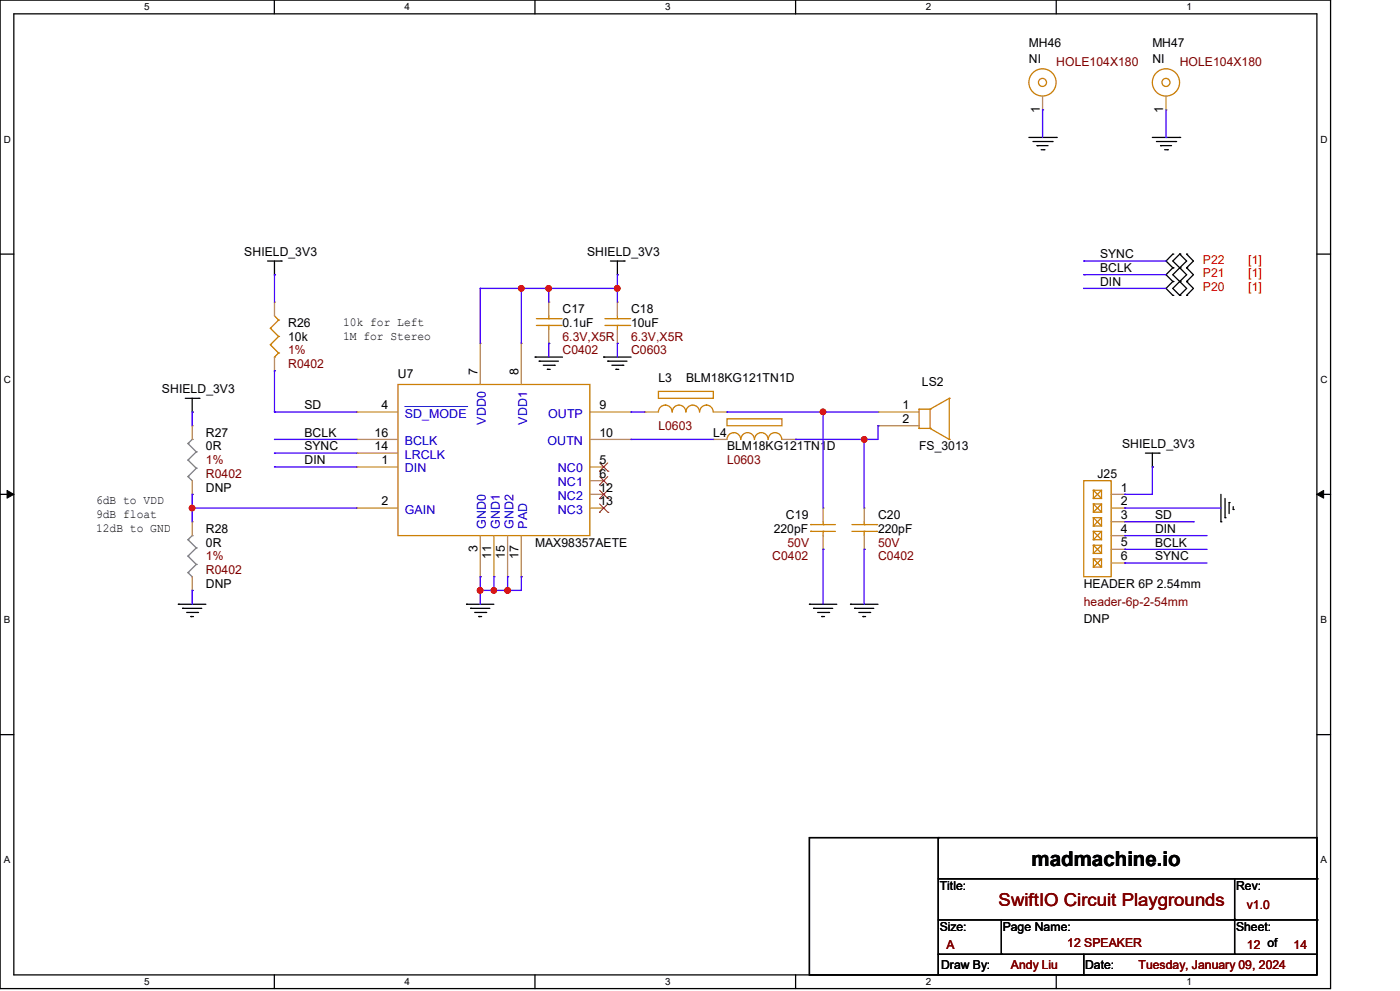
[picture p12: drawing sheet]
<svg xmlns="http://www.w3.org/2000/svg" width="420mm" height="297mm" viewBox="0 0 420 297" stroke-linecap="round" stroke-linejoin="round" font-family="sans-serif">
<path d="M0 0h399.2v296.3h-399.2zM4.1 4.1h391v288.1h-391z" fill="none" stroke="#000" stroke-width=".38"/>
<g fill="#fff">
<path d="M43.2 .5h1.6v3.2h-1.6z"/>
<path d="M43.2 292.6h1.6v3.3h-1.6z"/>
</g>
<path d="M82.3 0v4.1M82.3 292.2v4.1" fill="none" stroke="#000" stroke-width=".38"/>
<g fill="#fff">
<path d="M121.4 .5h1.6v3.2h-1.6z"/>
<path d="M121.4 292.6h1.6v3.3h-1.6z"/>
</g>
<path d="M160.5 0v4.1M160.5 292.2v4.1" fill="none" stroke="#000" stroke-width=".38"/>
<g fill="#fff">
<path d="M199.6 .5h1.6v3.2h-1.6z"/>
<path d="M199.6 292.6h1.6v3.3h-1.6z"/>
</g>
<path d="M238.7 0v4.1M238.7 292.2v4.1" fill="none" stroke="#000" stroke-width=".38"/>
<g fill="#fff">
<path d="M277.7 .5h1.7v3.2h-1.7z"/>
<path d="M277.7 292.6h1.7v3.3h-1.7z"/>
</g>
<path d="M316.9 0v4.1M316.9 292.2v4.1" fill="none" stroke="#000" stroke-width=".38"/>
<g fill="#fff">
<path d="M355.9 .5h1.6v3.2h-1.6z"/>
<path d="M355.9 292.6h1.6v3.3h-1.6z"/>
<path d="M1.1 40.1h2.1v3.3h-2.1z"/>
<path d="M396.1 40.1h2.1v3.3h-2.1z"/>
<path d="M1.1 112.1h2.1v3.3h-2.1z"/>
<path d="M396.1 112.1h2.1v3.3h-2.1z"/>
</g>
<path d="M0 76.2h4.1M395.1 76.2h4.1" fill="none" stroke="#000" stroke-width=".38"/>
<g fill="#fff">
<path d="M1.1 184.1h1.9v3.3h-1.9z"/>
<path d="M396.1 184.1h2v3.3h-2z"/>
</g>
<path d="M0 148.2h4.1M395.1 148.2h4.1" fill="none" stroke="#000" stroke-width=".38"/>
<path d="M2.1 147l2 1.2-2 1.1zM395.1 148.2l2-1.2v2.3z" fill="#000" stroke="#000" stroke-width=".3"/>
<g fill="#fff">
<path d="M1.1 256.2h1.9v3.2h-1.9z"/>
<path d="M396.1 256.2h2v3.2h-2z"/>
</g>
<g fill="none" stroke="#000" stroke-width=".38">
<path d="M308.7 41.2h8.2M309.9 42.4h5.7M311.1 43.6h3.3M312.3 44.9h.9M345.7 41.2h8.2M346.9 42.4h5.8M348.1 43.6h3.4M349.4 44.9h.8M80.3 78.2h4.1M82.3 78.2v4.1M183.1 78.2h4.1M185.2 78.2v4.1"/>
<path d="M351.8 76.2l-2 2 2 2.1-2 2 2 2.1-2 2 2 2.1M353.9 76.2l2.1 2-2.1 2.1-2.1-2.1zM356 76.2l2 2-2 2.1 2 2-2 2.1 2 2-2 2.1M353.9 80.3l-2.1 2 2.1 2.1M353.9 80.3l2.1 2-2.1 2.1M353.9 84.4l2.1 2-2.1 2.1-2.1-2.1zM55.6 119.4h4.1M57.7 119.4v4.1M160.5 107h8.2M161.8 108.2h5.7M163 109.5h3.3M164.2 110.7h.9"/>
<path d="M181.1 107h8.2M182.3 108.2h5.8M183.6 109.5h3.3M184.8 110.7h.8M343.6 135.8h4.1M345.7 135.8v4.2M366.3 148.2v8.2M367.5 149.4v5.8M368.7 150.6v3.3M370 151.8v.9M53.5 181.1h8.3M54.8 182.3h5.7"/>
<path d="M56 183.6h3.3M57.2 184.8h.8M140 181.1h8.2M141.2 182.3h5.7M142.4 183.6h3.3M143.6 184.8h.9M242.8 181.1h8.2M244.1 182.3h5.7M245.3 183.6h3.3M246.5 184.8h.9M255.1 181.1h8.3M256.4 182.3h5.7"/>
<path d="M257.6 183.6h3.3M258.9 184.8h.8M0 220.2h4.1M395.1 220.2h4.1M242.8 251h152.3v41.2h-152.3zM281.5 251v41.2M281.5 275.7h113.6M281.5 263.4h113.6M300.4 275.7v10.3M370.4 263.4v22.6M281.5 286h113.6M325.1 286v6.2"/>
</g>
<g fill="#000">
<circle cx="311.1" cy="43.6" r=".19"/>
<circle cx="313.2" cy="44.9" r=".19"/>
<circle cx="315.6" cy="42.4" r=".19"/>
<circle cx="316.9" cy="41.2" r=".19"/>
<circle cx="348.1" cy="43.6" r=".19"/>
<circle cx="350.2" cy="44.9" r=".19"/>
<circle cx="352.7" cy="42.4" r=".19"/>
<circle cx="353.9" cy="41.2" r=".19"/>
<circle cx="84.4" cy="78.2" r=".19"/>
<circle cx="187.2" cy="78.2" r=".19"/>
<circle cx="351.8" cy="76.2" r=".19"/>
<circle cx="353.9" cy="76.2" r=".19"/>
<circle cx="356" cy="76.2" r=".19"/>
<circle cx="82.3" cy="82.3" r=".19"/>
<circle cx="185.2" cy="82.3" r=".19"/>
<circle cx="351.8" cy="84.4" r=".19"/>
<circle cx="351.8" cy="80.3" r=".19"/>
<circle cx="351.8" cy="88.5" r=".19"/>
<circle cx="353.9" cy="80.3" r=".19"/>
<circle cx="353.9" cy="84.4" r=".19"/>
<circle cx="353.9" cy="88.5" r=".19"/>
<circle cx="356" cy="88.5" r=".19"/>
<circle cx="356" cy="84.4" r=".19"/>
<circle cx="356" cy="80.3" r=".19"/>
<circle cx="59.7" cy="119.4" r=".19"/>
<circle cx="160.5" cy="107" r=".19"/>
<circle cx="161.8" cy="108.2" r=".19"/>
<circle cx="164.2" cy="110.7" r=".19"/>
<circle cx="166.3" cy="109.5" r=".19"/>
<circle cx="181.1" cy="107" r=".19"/>
<circle cx="182.3" cy="108.2" r=".19"/>
<circle cx="184.8" cy="110.7" r=".19"/>
<circle cx="186.9" cy="109.5" r=".19"/>
<circle cx="57.7" cy="123.5" r=".19"/>
<circle cx="345.7" cy="140" r=".19"/>
<circle cx="347.7" cy="135.8" r=".19"/>
<circle cx="366.3" cy="156.4" r=".19"/>
<circle cx="367.5" cy="155.2" r=".19"/>
<circle cx="368.7" cy="150.6" r=".19"/>
<circle cx="370" cy="152.7" r=".19"/>
<circle cx="53.5" cy="181.1" r=".19"/>
<circle cx="54.8" cy="182.3" r=".19"/>
<circle cx="57.2" cy="184.8" r=".19"/>
<circle cx="59.3" cy="183.6" r=".19"/>
<circle cx="140" cy="181.1" r=".19"/>
<circle cx="141.2" cy="182.3" r=".19"/>
<circle cx="143.6" cy="184.8" r=".19"/>
<circle cx="145.7" cy="183.6" r=".19"/>
<circle cx="242.8" cy="181.1" r=".19"/>
<circle cx="244.1" cy="182.3" r=".19"/>
<circle cx="246.5" cy="184.8" r=".19"/>
<circle cx="248.6" cy="183.6" r=".19"/>
<circle cx="255.1" cy="181.1" r=".19"/>
<circle cx="256.4" cy="182.3" r=".19"/>
<circle cx="258.9" cy="184.8" r=".19"/>
<circle cx="260.9" cy="183.6" r=".19"/>
<circle cx="281.5" cy="251" r=".19"/>
<circle cx="370.4" cy="275.7" r=".19"/>
<circle cx="395.1" cy="275.7" r=".19"/>
<circle cx="395.1" cy="263.4" r=".19"/>
<circle cx="281.5" cy="286" r=".19"/>
<circle cx="300.4" cy="286" r=".19"/>
<circle cx="325.1" cy="292.2" r=".19"/>
<circle cx="370.4" cy="286" r=".19"/>
</g>
<path d="M119.4 115.2h57.6v45.3h-57.6z" fill="none" stroke="#cc8006" stroke-width=".38"/>
<path d="M107 140h12.4" fill="none" stroke="#a84" stroke-width=".38"/>
<circle cx="107" cy="140" r=".19" fill="#a84"/>
<path d="M107 152.3h12.4" fill="none" stroke="#a84" stroke-width=".38"/>
<circle cx="107" cy="152.3" r=".19" fill="#a84"/>
<path d="M144.1 160.5v12.3" fill="none" stroke="#a84" stroke-width=".38"/>
<circle cx="144.1" cy="172.8" r=".19" fill="#a84"/>
<path d="M107 123.5h12.4" fill="none" stroke="#a84" stroke-width=".38"/>
<circle cx="107" cy="123.5" r=".19" fill="#a84"/>
<path d="M121.5 121.8h18.5M140 121.8h.1" fill="none" stroke="#00c" stroke-width=".3"/>
<path d="M177 140h4.1" fill="none" stroke="#a84" stroke-width=".38"/>
<circle cx="181.1" cy="140" r=".19" fill="#a84"/>
<path d="M179.9 138.7l2.5 2.5M182.3 138.7l-2.5 2.5M179.8 141.2h.1M182.4 141.2h.1" fill="none" stroke="#804000" stroke-width=".3"/>
<path d="M177 144.1h4.1" fill="none" stroke="#a84" stroke-width=".38"/>
<circle cx="181.1" cy="144.1" r=".19" fill="#a84"/>
<path d="M179.8 145.3h.1M179.9 142.8l2.5 2.5M182.3 142.8l-2.5 2.5M182.4 145.3h.1" fill="none" stroke="#804000" stroke-width=".3"/>
<path d="M144.1 102.9v12.3" fill="none" stroke="#a84" stroke-width=".38"/>
<circle cx="144.1" cy="102.9" r=".19" fill="#a84"/>
<path d="M156.4 102.9v12.3" fill="none" stroke="#a84" stroke-width=".38"/>
<circle cx="156.4" cy="102.9" r=".19" fill="#a84"/>
<path d="M177 123.5h12.3" fill="none" stroke="#a84" stroke-width=".38"/>
<circle cx="189.3" cy="123.5" r=".19" fill="#a84"/>
<path d="M177 131.7h12.3" fill="none" stroke="#a84" stroke-width=".38"/>
<circle cx="189.3" cy="131.7" r=".19" fill="#a84"/>
<path d="M148.2 160.5v12.3" fill="none" stroke="#a84" stroke-width=".38"/>
<circle cx="148.2" cy="172.8" r=".19" fill="#a84"/>
<path d="M177 148.2h4.1" fill="none" stroke="#a84" stroke-width=".38"/>
<circle cx="181.1" cy="148.2" r=".19" fill="#a84"/>
<path d="M179.8 149.4h.1M179.9 146.9l2.5 2.5M182.3 146.9l-2.5 2.5M182.4 149.4h.1" fill="none" stroke="#804000" stroke-width=".3"/>
<path d="M177 152.3h4.1" fill="none" stroke="#a84" stroke-width=".38"/>
<circle cx="181.1" cy="152.3" r=".19" fill="#a84"/>
<path d="M179.8 153.5h.1M179.9 151l2.5 2.5M182.3 151l-2.5 2.5M182.4 153.5h.1" fill="none" stroke="#804000" stroke-width=".3"/>
<path d="M107 135.8h12.4" fill="none" stroke="#a84" stroke-width=".38"/>
<circle cx="107" cy="135.8" r=".19" fill="#a84"/>
<path d="M152.3 160.5v12.3" fill="none" stroke="#a84" stroke-width=".38"/>
<circle cx="152.3" cy="172.8" r=".19" fill="#a84"/>
<path d="M107 131.7h12.4" fill="none" stroke="#a84" stroke-width=".38"/>
<circle cx="107" cy="131.7" r=".19" fill="#a84"/>
<path d="M156.4 160.5v12.3" fill="none" stroke="#a84" stroke-width=".38"/>
<circle cx="156.4" cy="172.8" r=".19" fill="#a84"/>
<g fill="none" stroke="#cc8006" stroke-width=".38">
<circle cx="312.7" cy="24.7" r="4.1"/>
<circle cx="312.7" cy="24.7" r="1.21"/>
</g>
<path d="M312.8 28.8v4.1" fill="none" stroke="#a84" stroke-width=".38"/>
<circle cx="312.8" cy="32.9" r=".19" fill="#a84"/>
<path d="M243.2 157.2h7.4" fill="none" stroke="#cc8006" stroke-width=".38"/>
<circle cx="243.2" cy="157.2" r=".19" fill="#cc8006"/>
<path d="M246.9 159.3v1.2" fill="none" stroke="#cc8006" stroke-width=".38"/>
<circle cx="246.9" cy="159.3" r=".19" fill="#cc8006"/>
<path d="M246.9 156.4v.8" fill="none" stroke="#cc8006" stroke-width=".38"/>
<circle cx="246.9" cy="157.2" r=".19" fill="#cc8006"/>
<path d="M243.2 159.3h7.4" fill="none" stroke="#cc8006" stroke-width=".38"/>
<circle cx="243.2" cy="159.3" r=".19" fill="#cc8006"/>
<path d="M246.9 152.3v4.1" fill="none" stroke="#a84" stroke-width=".38"/>
<circle cx="246.9" cy="152.3" r=".19" fill="#a84"/>
<path d="M246.9 160.5v4.1" fill="none" stroke="#a84" stroke-width=".38"/>
<circle cx="246.9" cy="164.6" r=".19" fill="#a84"/>
<path d="M325.1 144.1h8.2v28.7h-8.2zM328 146.9h2.5v2.5h-2.5zM328 151h2.5v2.5h-2.5zM328 155.2h2.5v2.4h-2.5zM328 159.3h2.5v2.5h-2.5zM328 146.9l2.5 2.5M328 163.4h2.5v2.5h-2.5zM328 167.5h2.5v2.5h-2.5z" fill="none" stroke="#cc8006" stroke-width=".38"/>
<circle cx="328" cy="146.9" r=".19" fill="#cc8006"/>
<path d="M330.5 146.9l-2.5 2.5" fill="none" stroke="#cc8006" stroke-width=".38"/>
<circle cx="328" cy="149.4" r=".19" fill="#cc8006"/>
<path d="M328 151l2.5 2.5" fill="none" stroke="#cc8006" stroke-width=".38"/>
<circle cx="328" cy="151" r=".19" fill="#cc8006"/>
<path d="M330.5 151l-2.5 2.5" fill="none" stroke="#cc8006" stroke-width=".38"/>
<circle cx="328" cy="153.5" r=".19" fill="#cc8006"/>
<path d="M328 155.2l2.5 2.4" fill="none" stroke="#cc8006" stroke-width=".38"/>
<circle cx="328" cy="155.2" r=".19" fill="#cc8006"/>
<path d="M330.5 155.2l-2.5 2.4" fill="none" stroke="#cc8006" stroke-width=".38"/>
<circle cx="328" cy="157.6" r=".19" fill="#cc8006"/>
<path d="M328 159.3l2.5 2.5" fill="none" stroke="#cc8006" stroke-width=".38"/>
<circle cx="328" cy="159.3" r=".19" fill="#cc8006"/>
<path d="M330.5 159.3l-2.5 2.5" fill="none" stroke="#cc8006" stroke-width=".38"/>
<circle cx="328" cy="161.8" r=".19" fill="#cc8006"/>
<path d="M328 163.4l2.5 2.5" fill="none" stroke="#cc8006" stroke-width=".38"/>
<circle cx="328" cy="163.4" r=".19" fill="#cc8006"/>
<path d="M330.5 163.4l-2.5 2.5" fill="none" stroke="#cc8006" stroke-width=".38"/>
<circle cx="328" cy="165.9" r=".19" fill="#cc8006"/>
<path d="M328 167.5l2.5 2.5" fill="none" stroke="#cc8006" stroke-width=".38"/>
<circle cx="328" cy="167.5" r=".19" fill="#cc8006"/>
<path d="M330.5 167.5l-2.5 2.5" fill="none" stroke="#cc8006" stroke-width=".38"/>
<circle cx="328" cy="170" r=".19" fill="#cc8006"/>
<path d="M333.3 148.2h4.1" fill="none" stroke="#a84" stroke-width=".38"/>
<circle cx="337.4" cy="148.2" r=".19" fill="#a84"/>
<path d="M333.3 152.3h4.1" fill="none" stroke="#a84" stroke-width=".38"/>
<circle cx="337.4" cy="152.3" r=".19" fill="#a84"/>
<path d="M333.3 156.4h4.1" fill="none" stroke="#a84" stroke-width=".38"/>
<circle cx="337.4" cy="156.4" r=".19" fill="#a84"/>
<path d="M333.3 160.5h4.1" fill="none" stroke="#a84" stroke-width=".38"/>
<circle cx="337.4" cy="160.5" r=".19" fill="#a84"/>
<path d="M333.3 164.6h4.1" fill="none" stroke="#a84" stroke-width=".38"/>
<circle cx="337.4" cy="164.6" r=".19" fill="#a84"/>
<path d="M333.3 168.7h4.1" fill="none" stroke="#a84" stroke-width=".38"/>
<circle cx="337.4" cy="168.7" r=".19" fill="#a84"/>
<path d="M181.5 95.5h7.4" fill="none" stroke="#cc8006" stroke-width=".38"/>
<circle cx="188.9" cy="95.5" r=".19" fill="#cc8006"/>
<path d="M185.2 97.5v1.3" fill="none" stroke="#cc8006" stroke-width=".38"/>
<circle cx="185.2" cy="97.5" r=".19" fill="#cc8006"/>
<path d="M185.2 94.7v.8" fill="none" stroke="#cc8006" stroke-width=".38"/>
<circle cx="185.2" cy="95.5" r=".19" fill="#cc8006"/>
<path d="M181.5 97.5h7.4" fill="none" stroke="#cc8006" stroke-width=".38"/>
<circle cx="188.9" cy="97.5" r=".19" fill="#cc8006"/>
<path d="M185.2 90.6v4.1" fill="none" stroke="#a84" stroke-width=".38"/>
<circle cx="185.2" cy="90.6" r=".19" fill="#a84"/>
<path d="M185.2 98.8v4.1" fill="none" stroke="#a84" stroke-width=".38"/>
<circle cx="185.2" cy="102.9" r=".19" fill="#a84"/>
<g fill="none" stroke="#cc8006" stroke-width=".38">
<circle cx="349.8" cy="24.7" r="4.1"/>
<circle cx="349.8" cy="24.7" r="1.21"/>
</g>
<path d="M349.8 28.8v4.1" fill="none" stroke="#a84" stroke-width=".38"/>
<circle cx="349.8" cy="32.9" r=".19" fill="#a84"/>
<path d="M56.4 171.6l1.3 1.2" fill="none" stroke="#808080" stroke-width=".38"/>
<circle cx="56.4" cy="171.6" r=".19" fill="#808080"/>
<path d="M58.9 169.2l-2.5 2.4" fill="none" stroke="#808080" stroke-width=".38"/>
<circle cx="58.9" cy="169.2" r=".19" fill="#808080"/>
<path d="M56.4 166.7l2.5 2.5" fill="none" stroke="#808080" stroke-width=".38"/>
<circle cx="56.4" cy="166.7" r=".19" fill="#808080"/>
<path d="M58.9 164.2l-2.5 2.5" fill="none" stroke="#808080" stroke-width=".38"/>
<circle cx="58.9" cy="164.2" r=".19" fill="#808080"/>
<path d="M56.4 161.8l2.5 2.4" fill="none" stroke="#808080" stroke-width=".38"/>
<circle cx="56.4" cy="161.8" r=".19" fill="#808080"/>
<path d="M57.7 160.5l-1.3 1.3" fill="none" stroke="#808080" stroke-width=".38"/>
<circle cx="57.7" cy="160.5" r=".19" fill="#808080"/>
<path d="M57.7 172.8v4.2" fill="none" stroke="#a84" stroke-width=".38"/>
<circle cx="57.7" cy="177" r=".19" fill="#a84"/>
<path d="M57.7 156.4v4.1" fill="none" stroke="#a84" stroke-width=".38"/>
<circle cx="57.7" cy="156.4" r=".19" fill="#a84"/>
<path d="M284.8 119.4l-5.8 3.2" fill="none" stroke="#cc8006" stroke-width=".38"/>
<circle cx="284.8" cy="119.4" r=".19" fill="#cc8006"/>
<path d="M284.8 119.4v12.3" fill="none" stroke="#cc8006" stroke-width=".38"/>
<circle cx="284.8" cy="131.7" r=".19" fill="#cc8006"/>
<path d="M279 128.4l5.8 3.3" fill="none" stroke="#cc8006" stroke-width=".38"/>
<circle cx="279" cy="128.4" r=".19" fill="#cc8006"/>
<path d="M279 122.6v5.8" fill="none" stroke="#cc8006" stroke-width=".38"/>
<circle cx="279" cy="122.6" r=".19" fill="#cc8006"/>
<path d="M275.7 122.6h3.3" fill="none" stroke="#cc8006" stroke-width=".38"/>
<circle cx="275.7" cy="122.6" r=".19" fill="#cc8006"/>
<path d="M275.7 122.6v5.8" fill="none" stroke="#cc8006" stroke-width=".38"/>
<circle cx="275.7" cy="128.4" r=".19" fill="#cc8006"/>
<path d="M275.7 128.4h3.3" fill="none" stroke="#cc8006" stroke-width=".38"/>
<circle cx="279" cy="128.4" r=".19" fill="#cc8006"/>
<path d="M263.4 123.5h12.3" fill="none" stroke="#a84" stroke-width=".38"/>
<circle cx="263.4" cy="123.5" r=".19" fill="#a84"/>
<path d="M263.4 127.6h12.3" fill="none" stroke="#a84" stroke-width=".38"/>
<circle cx="263.4" cy="127.6" r=".19" fill="#a84"/>
<path d="M255.6 157.2h7.4" fill="none" stroke="#cc8006" stroke-width=".38"/>
<circle cx="263" cy="157.2" r=".19" fill="#cc8006"/>
<path d="M259.2 159.3v1.2" fill="none" stroke="#cc8006" stroke-width=".38"/>
<circle cx="259.2" cy="159.3" r=".19" fill="#cc8006"/>
<path d="M259.2 156.4v.8" fill="none" stroke="#cc8006" stroke-width=".38"/>
<circle cx="259.2" cy="157.2" r=".19" fill="#cc8006"/>
<path d="M255.6 159.3h7.4" fill="none" stroke="#cc8006" stroke-width=".38"/>
<circle cx="263" cy="159.3" r=".19" fill="#cc8006"/>
<path d="M259.2 152.3v4.1" fill="none" stroke="#a84" stroke-width=".38"/>
<circle cx="259.2" cy="152.3" r=".19" fill="#a84"/>
<path d="M259.2 160.5v4.1" fill="none" stroke="#a84" stroke-width=".38"/>
<circle cx="259.2" cy="164.6" r=".19" fill="#a84"/>
<path d="M197.5 117.3h16.5v2.1h-16.5zM205.7 123.5a2.05 2.05 0 0 0-2-2.1 2.05 2.05 0 0 0-2.1 2.1 2.04 2.04 0 0 0-2-2.1 2.04 2.04 0 0 0-2.1 2.1M209.8 123.5a2.03 2.03 0 0 0-2-2.1 2.03 2.03 0 0 0-2 2.1M214 123.5a2.03 2.03 0 0 0-2-2.1 2.04 2.04 0 0 0-2.1 2.1" fill="none" stroke="#cc8006" stroke-width=".38"/>
<path d="M193.4 123.5h4.1" fill="none" stroke="#a84" stroke-width=".38"/>
<circle cx="193.4" cy="123.5" r=".19" fill="#a84"/>
<path d="M214 123.5h4.1" fill="none" stroke="#a84" stroke-width=".38"/>
<circle cx="218.1" cy="123.5" r=".19" fill="#a84"/>
<path d="M160.9 95.5h7.4" fill="none" stroke="#cc8006" stroke-width=".38"/>
<circle cx="168.3" cy="95.5" r=".19" fill="#cc8006"/>
<path d="M164.6 97.5v1.3" fill="none" stroke="#cc8006" stroke-width=".38"/>
<circle cx="164.6" cy="97.5" r=".19" fill="#cc8006"/>
<path d="M164.6 94.7v.8" fill="none" stroke="#cc8006" stroke-width=".38"/>
<circle cx="164.6" cy="95.5" r=".19" fill="#cc8006"/>
<path d="M160.9 97.5h7.4" fill="none" stroke="#cc8006" stroke-width=".38"/>
<circle cx="168.3" cy="97.5" r=".19" fill="#cc8006"/>
<path d="M164.6 90.6v4.1" fill="none" stroke="#a84" stroke-width=".38"/>
<circle cx="164.6" cy="90.6" r=".19" fill="#a84"/>
<path d="M164.6 98.8v4.1" fill="none" stroke="#a84" stroke-width=".38"/>
<circle cx="164.6" cy="102.9" r=".19" fill="#a84"/>
<path d="M218.1 125.5h16.5v2.1h-16.5zM218.1 131.7a2.04 2.04 0 0 1 2.1-2 2.04 2.04 0 0 1 2 2 2.05 2.05 0 0 1 2.1-2 2.05 2.05 0 0 1 2 2 2.05 2.05 0 0 1 2.1-2 2.05 2.05 0 0 1 2 2M230.5 131.7a2.03 2.03 0 0 1 2-2 2.03 2.03 0 0 1 2 2" fill="none" stroke="#cc8006" stroke-width=".38"/>
<path d="M214 131.7h4.1" fill="none" stroke="#a84" stroke-width=".38"/>
<circle cx="214" cy="131.7" r=".19" fill="#a84"/>
<path d="M234.6 131.7h4.1" fill="none" stroke="#a84" stroke-width=".38"/>
<circle cx="238.7" cy="131.7" r=".19" fill="#a84"/>
<path d="M82.3 94.7l1.3 1.2" fill="none" stroke="#cc8006" stroke-width=".38"/>
<circle cx="83.6" cy="95.9" r=".19" fill="#cc8006"/>
<path d="M83.6 95.9l-2.5 2.5" fill="none" stroke="#cc8006" stroke-width=".38"/>
<circle cx="81.1" cy="98.4" r=".19" fill="#cc8006"/>
<path d="M81.1 98.4l2.5 2.4" fill="none" stroke="#cc8006" stroke-width=".38"/>
<circle cx="83.6" cy="100.8" r=".19" fill="#cc8006"/>
<path d="M83.6 100.8l-2.5 2.5" fill="none" stroke="#cc8006" stroke-width=".38"/>
<circle cx="81.1" cy="103.3" r=".19" fill="#cc8006"/>
<path d="M81.1 103.3l2.5 2.5" fill="none" stroke="#cc8006" stroke-width=".38"/>
<circle cx="83.6" cy="105.8" r=".19" fill="#cc8006"/>
<path d="M83.6 105.8l-1.3 1.2" fill="none" stroke="#cc8006" stroke-width=".38"/>
<circle cx="82.3" cy="107" r=".19" fill="#cc8006"/>
<path d="M82.3 90.6v4.1" fill="none" stroke="#a84" stroke-width=".38"/>
<circle cx="82.3" cy="90.6" r=".19" fill="#a84"/>
<path d="M82.3 107v4.1" fill="none" stroke="#a84" stroke-width=".38"/>
<circle cx="82.3" cy="111.1" r=".19" fill="#a84"/>
<path d="M56.4 142.8l1.3 1.3" fill="none" stroke="#808080" stroke-width=".38"/>
<circle cx="56.4" cy="142.8" r=".19" fill="#808080"/>
<path d="M58.9 140.3l-2.5 2.5" fill="none" stroke="#808080" stroke-width=".38"/>
<circle cx="58.9" cy="140.3" r=".19" fill="#808080"/>
<path d="M56.4 137.9l2.5 2.4" fill="none" stroke="#808080" stroke-width=".38"/>
<circle cx="56.4" cy="137.9" r=".19" fill="#808080"/>
<path d="M58.9 135.4l-2.5 2.5" fill="none" stroke="#808080" stroke-width=".38"/>
<circle cx="58.9" cy="135.4" r=".19" fill="#808080"/>
<path d="M56.4 132.9l2.5 2.5" fill="none" stroke="#808080" stroke-width=".38"/>
<circle cx="56.4" cy="132.9" r=".19" fill="#808080"/>
<path d="M57.7 131.7l-1.3 1.2" fill="none" stroke="#808080" stroke-width=".38"/>
<circle cx="57.7" cy="131.7" r=".19" fill="#808080"/>
<path d="M57.7 144.1v4.1" fill="none" stroke="#a84" stroke-width=".38"/>
<circle cx="57.7" cy="148.2" r=".19" fill="#a84"/>
<path d="M57.7 127.6v4.1" fill="none" stroke="#a84" stroke-width=".38"/>
<circle cx="57.7" cy="127.6" r=".19" fill="#a84"/>
<path d="M82.3 131.7h24.7" fill="none" stroke="#4200ff" stroke-width=".38"/>
<circle cx="82.3" cy="131.7" r=".19" fill="#4200ff"/>
<path d="M82.3 135.8h24.7" fill="none" stroke="#4200ff" stroke-width=".38"/>
<circle cx="82.3" cy="135.8" r=".19" fill="#4200ff"/>
<path d="M82.3 140h24.7" fill="none" stroke="#4200ff" stroke-width=".38"/>
<circle cx="82.3" cy="140" r=".19" fill="#4200ff"/>
<path d="M57.7 152.3h49.3" fill="none" stroke="#4200ff" stroke-width=".38"/>
<circle cx="57.7" cy="152.3" r=".19" fill="#4200ff"/>
<path d="M189.3 131.7h24.7" fill="none" stroke="#4200ff" stroke-width=".38"/>
<circle cx="189.3" cy="131.7" r=".19" fill="#4200ff"/>
<path d="M185.2 102.9v4.1" fill="none" stroke="#4200ff" stroke-width=".38"/>
<circle cx="185.2" cy="102.9" r=".19" fill="#4200ff"/>
<path d="M164.6 102.9v4.1" fill="none" stroke="#4200ff" stroke-width=".38"/>
<circle cx="164.6" cy="102.9" r=".19" fill="#4200ff"/>
<path d="M185.2 82.3v4.1" fill="none" stroke="#4200ff" stroke-width=".38"/>
<circle cx="185.2" cy="82.3" r=".19" fill="#4200ff"/>
<path d="M164.6 86.4v4.2" fill="none" stroke="#4200ff" stroke-width=".38"/>
<circle cx="164.6" cy="86.4" r=".19" fill="#4200ff"/>
<path d="M164.6 86.4h20.6" fill="none" stroke="#4200ff" stroke-width=".38"/>
<circle cx="164.6" cy="86.4" r=".19" fill="#4200ff"/>
<g fill="#f00" stroke="#f00" stroke-width=".38">
<circle cx="185.2" cy="86.4" r=".8"/>
<circle cx="164.6" cy="86.4" r=".8"/>
</g>
<path d="M185.2 86.4v4.2" fill="none" stroke="#4200ff" stroke-width=".38"/>
<circle cx="185.2" cy="86.4" r=".19" fill="#4200ff"/>
<path d="M156.4 86.4v16.5" fill="none" stroke="#4200ff" stroke-width=".38"/>
<circle cx="156.4" cy="86.4" r=".19" fill="#4200ff"/>
<path d="M156.4 86.4h8.2" fill="none" stroke="#4200ff" stroke-width=".38"/>
<circle cx="156.4" cy="86.4" r=".19" fill="#4200ff"/>
<path d="M144.1 86.4v16.5" fill="none" stroke="#4200ff" stroke-width=".38"/>
<circle cx="144.1" cy="86.4" r=".19" fill="#4200ff"/>
<path d="M144.1 86.4h12.3" fill="none" stroke="#4200ff" stroke-width=".38"/>
<circle cx="144.1" cy="86.4" r=".19" fill="#4200ff"/>
<circle cx="156.4" cy="86.4" r=".8" fill="#f00" stroke="#f00" stroke-width=".38"/>
<path d="M144.1 172.8v4.2" fill="none" stroke="#4200ff" stroke-width=".38"/>
<circle cx="144.1" cy="172.8" r=".19" fill="#4200ff"/>
<path d="M148.2 172.8v4.2" fill="none" stroke="#4200ff" stroke-width=".38"/>
<circle cx="148.2" cy="172.8" r=".19" fill="#4200ff"/>
<circle cx="148.1" cy="176.9" r=".79" fill="#f00" stroke="#f00" stroke-width=".38"/>
<path d="M144.1 177h4.1" fill="none" stroke="#4200ff" stroke-width=".38"/>
<circle cx="144.1" cy="177" r=".19" fill="#4200ff"/>
<path d="M144.1 177v4.1" fill="none" stroke="#4200ff" stroke-width=".38"/>
<circle cx="144.1" cy="177" r=".19" fill="#4200ff"/>
<circle cx="144" cy="177" r=".8" fill="#f00" stroke="#f00" stroke-width=".38"/>
<path d="M152.3 172.8v4.2" fill="none" stroke="#4200ff" stroke-width=".38"/>
<circle cx="152.3" cy="172.8" r=".19" fill="#4200ff"/>
<path d="M148.2 177h4.1" fill="none" stroke="#4200ff" stroke-width=".38"/>
<circle cx="148.2" cy="177" r=".19" fill="#4200ff"/>
<path d="M156.4 172.8v4.2" fill="none" stroke="#4200ff" stroke-width=".38"/>
<circle cx="156.4" cy="172.8" r=".19" fill="#4200ff"/>
<path d="M152.3 177h4.1" fill="none" stroke="#4200ff" stroke-width=".38"/>
<circle cx="152.3" cy="177" r=".19" fill="#4200ff"/>
<circle cx="152.3" cy="177" r=".8" fill="#f00" stroke="#f00" stroke-width=".38"/>
<path d="M218.1 123.5h28.8" fill="none" stroke="#4200ff" stroke-width=".38"/>
<circle cx="218.1" cy="123.5" r=".19" fill="#4200ff"/>
<path d="M238.7 131.7h20.5" fill="none" stroke="#4200ff" stroke-width=".38"/>
<circle cx="238.7" cy="131.7" r=".19" fill="#4200ff"/>
<path d="M263.4 127.6v4.1" fill="none" stroke="#4200ff" stroke-width=".38"/>
<circle cx="263.4" cy="127.6" r=".19" fill="#4200ff"/>
<path d="M246.9 123.5v28.8" fill="none" stroke="#4200ff" stroke-width=".38"/>
<circle cx="246.9" cy="123.5" r=".19" fill="#4200ff"/>
<circle cx="246.9" cy="123.4" r=".8" fill="#f00" stroke="#f00" stroke-width=".38"/>
<path d="M246.9 123.5h16.5" fill="none" stroke="#4200ff" stroke-width=".38"/>
<circle cx="246.9" cy="123.5" r=".19" fill="#4200ff"/>
<path d="M259.2 131.7v20.6" fill="none" stroke="#4200ff" stroke-width=".38"/>
<circle cx="259.2" cy="131.7" r=".19" fill="#4200ff"/>
<circle cx="259.2" cy="131.7" r=".8" fill="#f00" stroke="#f00" stroke-width=".38"/>
<path d="M259.2 131.7h4.2" fill="none" stroke="#4200ff" stroke-width=".38"/>
<circle cx="259.2" cy="131.7" r=".19" fill="#4200ff"/>
<path d="M259.2 164.6v16.5" fill="none" stroke="#4200ff" stroke-width=".38"/>
<circle cx="259.2" cy="164.6" r=".19" fill="#4200ff"/>
<path d="M246.9 164.6v16.5" fill="none" stroke="#4200ff" stroke-width=".38"/>
<circle cx="246.9" cy="164.6" r=".19" fill="#4200ff"/>
<path d="M57.7 148.2v4.1" fill="none" stroke="#4200ff" stroke-width=".38"/>
<circle cx="57.7" cy="148.2" r=".19" fill="#4200ff"/>
<circle cx="57.6" cy="152.3" r=".8" fill="#f00" stroke="#f00" stroke-width=".38"/>
<path d="M57.7 123.5v4.1" fill="none" stroke="#4200ff" stroke-width=".38"/>
<circle cx="57.7" cy="123.5" r=".19" fill="#4200ff"/>
<path d="M57.7 177v4.1" fill="none" stroke="#4200ff" stroke-width=".38"/>
<circle cx="57.7" cy="177" r=".19" fill="#4200ff"/>
<path d="M57.7 152.3v4.1" fill="none" stroke="#4200ff" stroke-width=".38"/>
<circle cx="57.7" cy="152.3" r=".19" fill="#4200ff"/>
<path d="M189.3 123.5h4.1" fill="none" stroke="#4200ff" stroke-width=".38"/>
<circle cx="189.3" cy="123.5" r=".19" fill="#4200ff"/>
<path d="M325.1 82.3h24.7" fill="none" stroke="#4200ff" stroke-width=".38"/>
<circle cx="325.1" cy="82.3" r=".19" fill="#4200ff"/>
<path d="M325.1 78.2h24.7" fill="none" stroke="#4200ff" stroke-width=".38"/>
<circle cx="325.1" cy="78.2" r=".19" fill="#4200ff"/>
<path d="M325.1 86.4h24.7" fill="none" stroke="#4200ff" stroke-width=".38"/>
<circle cx="325.1" cy="86.4" r=".19" fill="#4200ff"/>
<path d="M82.3 111.1v12.4" fill="none" stroke="#4200ff" stroke-width=".38"/>
<circle cx="82.3" cy="111.1" r=".19" fill="#4200ff"/>
<path d="M82.3 123.5h24.7" fill="none" stroke="#4200ff" stroke-width=".38"/>
<circle cx="82.3" cy="123.5" r=".19" fill="#4200ff"/>
<path d="M82.3 82.3v8.3" fill="none" stroke="#4200ff" stroke-width=".38"/>
<circle cx="82.3" cy="82.3" r=".19" fill="#4200ff"/>
<path d="M337.4 160.5h24.7" fill="none" stroke="#4200ff" stroke-width=".38"/>
<circle cx="337.4" cy="160.5" r=".19" fill="#4200ff"/>
<path d="M337.4 164.6h24.7" fill="none" stroke="#4200ff" stroke-width=".38"/>
<circle cx="337.4" cy="164.6" r=".19" fill="#4200ff"/>
<path d="M337.4 168.7h24.7" fill="none" stroke="#4200ff" stroke-width=".38"/>
<circle cx="337.4" cy="168.7" r=".19" fill="#4200ff"/>
<path d="M345.7 140v8.2" fill="none" stroke="#4200ff" stroke-width=".38"/>
<circle cx="345.7" cy="140" r=".19" fill="#4200ff"/>
<path d="M337.4 148.2h8.3" fill="none" stroke="#4200ff" stroke-width=".38"/>
<circle cx="337.4" cy="148.2" r=".19" fill="#4200ff"/>
<path d="M337.4 152.3h28.9" fill="none" stroke="#4200ff" stroke-width=".38"/>
<circle cx="337.4" cy="152.3" r=".19" fill="#4200ff"/>
<path d="M337.4 156.4h20.6" fill="none" stroke="#4200ff" stroke-width=".38"/>
<circle cx="358" cy="156.4" r=".19" fill="#4200ff"/>
<path d="M312.8 32.9v8.3" fill="none" stroke="#4200ff" stroke-width=".38"/>
<circle cx="312.8" cy="32.9" r=".19" fill="#4200ff"/>
<path d="M349.8 32.9v8.3" fill="none" stroke="#4200ff" stroke-width=".38"/>
<circle cx="349.8" cy="41.2" r=".19" fill="#4200ff"/>
<g fill="#f00" stroke="#f00" stroke-width=".38">
<circle cx="185.2" cy="86.4" r=".8"/>
<circle cx="164.6" cy="86.4" r=".8"/>
<circle cx="156.4" cy="86.4" r=".8"/>
<circle cx="148.1" cy="176.9" r=".79"/>
<circle cx="144" cy="177" r=".8"/>
<circle cx="152.3" cy="177" r=".8"/>
<circle cx="246.9" cy="123.4" r=".8"/>
<circle cx="259.2" cy="131.7" r=".8"/>
<circle cx="57.6" cy="152.3" r=".8"/>
</g>
<text font-size="6.1" x="309.5" y="259.6">madmachine.io</text>
<text font-size="5.3" fill="#800000" x="299.6" y="271.4">SwiftIO Circuit Playgrounds</text>
<g font-size="3.7">
<text x="308.6" y="14.1">MH46</text>
<text x="345.7" y="14.1">MH47</text>
<text x="308.6" y="19">NI</text>
<text x="345.7" y="19">NI</text>
<text x="311.9" y="33.8" transform="rotate(-90 311.9 33.8)">1</text>
<text x="348.9" y="33.8" transform="rotate(-90 348.9 33.8)">1</text>
<text x="73.3" y="76.6">SHIELD_3V3</text>
<text x="176.1" y="76.6">SHIELD_3V3</text>
<text x="330" y="77.4">SYNC</text>
<text x="330" y="81.5">BCLK</text>
<text x="330" y="85.6">DIN</text>
<text x="168.7" y="93.9">C17</text>
<text x="189.3" y="93.9">C18</text>
<text x="86.4" y="98">R26</text>
<text x="102.9" y="97.7">10k for Left</text>
<text x="102.9" y="101.8">1M for Stereo</text>
<text x="168.7" y="98">0.1uF</text>
<text x="189.3" y="98">10uF</text>
<text x="86.4" y="102.1">10k</text>
<text x="119.4" y="113.2">U7</text>
<text x="143.2" y="112.4" transform="rotate(-90 143.2 112.4)">7</text>
<text x="155.5" y="112.4" transform="rotate(-90 155.5 112.4)">8</text>
<text x="48.6" y="117.7">SHIELD_3V3</text>
<text x="197.5" y="114.4">L3</text>
<text x="205.8" y="114.4">BLM18KG121TN1D</text>
<text x="276.6" y="115.7">LS2</text>
<text x="91.4" y="122.7">SD</text>
<text x="114.4" y="122.6">4</text>
<text x="179.8" y="122.6">9</text>
<text x="270.8" y="122.6">1</text>
<text x="61.8" y="130.9">R27</text>
<text x="91.4" y="130.9">BCLK</text>
<text x="112.4" y="130.9">16</text>
<text x="179.8" y="130.9">10</text>
<text x="214" y="130.9">L4</text>
<text x="270.8" y="126.7">2</text>
<text x="61.8" y="135">0R</text>
<text x="91.4" y="135">SYNC</text>
<text x="112.4" y="135">14</text>
<text x="218.1" y="135">BLM18KG121TN1D</text>
<text x="275.7" y="135">FS_3013</text>
<text x="336.6" y="134.2">SHIELD_3V3</text>
<text x="91.4" y="139.1">DIN</text>
<text x="114.4" y="139.1">1</text>
<text x="179.8" y="139.1">5</text>
<text x="179.8" y="143.2">6</text>
<text x="329.2" y="143.3">J25</text>
<text x="61.8" y="147.4">DNP</text>
<text x="179.8" y="147.3">12</text>
<text x="336.2" y="147.3">1</text>
<text x="28.8" y="151.2">6dB to VDD</text>
<text x="28.8" y="155.3">9dB float</text>
<text x="114.4" y="151.4">2</text>
<text x="179.8" y="151.4">13</text>
<text x="235.8" y="155.6">C19</text>
<text x="263.4" y="155.6">C20</text>
<text x="336.2" y="151.4">2</text>
<text x="336.2" y="155.5">3</text>
<text x="346.5" y="155.6">SD</text>
<text x="28.8" y="159.4">12dB to GND</text>
<text x="61.8" y="159.7">R28</text>
<text x="232.1" y="159.7">220pF</text>
<text x="263.4" y="159.7">220pF</text>
<text x="336.2" y="159.7">4</text>
<text x="346.5" y="159.7">DIN</text>
<text x="61.8" y="163.8">0R</text>
<text x="143.2" y="165.5" transform="rotate(-90 143.2 165.5)">3</text>
<text x="147.3" y="167.6" transform="rotate(-90 147.3 167.6)">11</text>
<text x="151.4" y="167.6" transform="rotate(-90 151.4 167.6)">15</text>
<text x="155.5" y="167.6" transform="rotate(-90 155.5 167.6)">17</text>
<text x="160.5" y="163.8">MAX98357AETE</text>
<text x="336.2" y="163.8">5</text>
<text x="336.2" y="167.9">6</text>
<text x="346.5" y="163.8">BCLK</text>
<text x="346.5" y="167.9">SYNC</text>
<text x="61.8" y="176.1">DNP</text>
<text x="325.1" y="176.1">HEADER 6P 2.54mm</text>
<text x="325.1" y="186.9">DNP</text>
<text x="281.9" y="266.7">Title:</text>
<text x="370.8" y="266.7">Rev:</text>
<text x="281.9" y="279">Size:</text>
<text x="300.8" y="279">Page Name:</text>
<text x="370.8" y="279">Sheet:</text>
<text x="282.3" y="290.5">Draw By:</text>
<text x="325.5" y="290.5">Date:</text>
</g>
<g font-size="3.7" fill="#800000">
<text x="316.9" y="19.8">HOLE104X180</text>
<text x="353.9" y="19.8">HOLE104X180</text>
<text x="86.4" y="106.2">1%</text>
<text x="168.7" y="106.2">C0402</text>
<text x="168.7" y="102.1">6.3V,X5R</text>
<text x="189.3" y="106.2">C0603</text>
<text x="189.3" y="102.1">6.3V,X5R</text>
<text x="86.4" y="110.3">R0402</text>
<text x="197.5" y="128.8">L0603</text>
<text x="61.8" y="139.1">1%</text>
<text x="61.8" y="143.3">R0402</text>
<text x="218.1" y="139.1">L0603</text>
<text x="61.8" y="167.9">1%</text>
<text x="231.7" y="167.9">C0402</text>
<text x="236.2" y="163.8">50V</text>
<text x="263.4" y="167.9">C0402</text>
<text x="263.4" y="163.8">50V</text>
<text x="61.8" y="172">R0402</text>
<text x="325.1" y="181.5">header-6p-2-54mm</text>
<text x="374.1" y="272.5">v1.0</text>
<text x="284" y="284.4">A</text>
<text x="320.2" y="284">12 SPEAKER</text>
<text x="374.1" y="284.4">12 of</text>
<text x="388.1" y="284.4">14</text>
<text x="303.3" y="290.5">Andy Liu</text>
<text x="341.5" y="290.5">Tuesday, January 09, 2024</text>
</g>
<g font-size="3.7" fill="#f00">
<text x="360.9" y="79">P22</text>
<text x="360.9" y="83.1">P21</text>
<text x="374.5" y="79">[1]</text>
<text x="374.5" y="83.1">[1]</text>
<text x="360.9" y="87.3">P20</text>
<text x="374.5" y="87.3">[1]</text>
</g>
<g font-size="3.7" fill="#00c">
<text x="121.5" y="125.1">SD_MODE</text>
<text x="164.5" y="125.1">OUTP</text>
<text x="145.8" y="127.3" transform="rotate(-90 145.8 127.3)">VDD0</text>
<text x="158.1" y="127.3" transform="rotate(-90 158.1 127.3)">VDD1</text>
<text x="121.5" y="137.5">LRCLK</text>
<text x="121.5" y="133.3">BCLK</text>
<text x="164.3" y="133.3">OUTN</text>
<text x="121.5" y="141.6">DIN</text>
<text x="167.4" y="141.6">NC0</text>
<text x="167.4" y="145.7">NC1</text>
<text x="167.4" y="149.8">NC2</text>
<text x="121.5" y="153.9">GAIN</text>
<text x="167.4" y="153.9">NC3</text>
<text x="145.8" y="158.5" transform="rotate(-90 145.8 158.5)">GND0</text>
<text x="149.9" y="158.5" transform="rotate(-90 149.9 158.5)">GND1</text>
<text x="154" y="158.5" transform="rotate(-90 154 158.5)">GND2</text>
<text x="158.1" y="158.5" transform="rotate(-90 158.1 158.5)">PAD</text>
</g>
<g font-size="3">
<text x="43.2" y="3.1">5</text>
<text x="121.4" y="3.1">4</text>
<text x="199.6" y="3.1">3</text>
<text x="277.7" y="3.1">2</text>
<text x="355.9" y="3.1">1</text>
<text x="1.1" y="42.8">D</text>
<text x="396.1" y="42.8">D</text>
<text x="1.1" y="114.8">C</text>
<text x="396.1" y="114.8">C</text>
<text x="1.1" y="186.8">B</text>
<text x="396.1" y="186.8">B</text>
<text x="1.1" y="258.8">A</text>
<text x="396.1" y="258.8">A</text>
<text x="43.2" y="295.2">5</text>
<text x="121.4" y="295.2">4</text>
<text x="199.6" y="295.2">3</text>
<text x="277.7" y="295.2">2</text>
<text x="355.9" y="295.2">1</text>
</g>
</svg>
